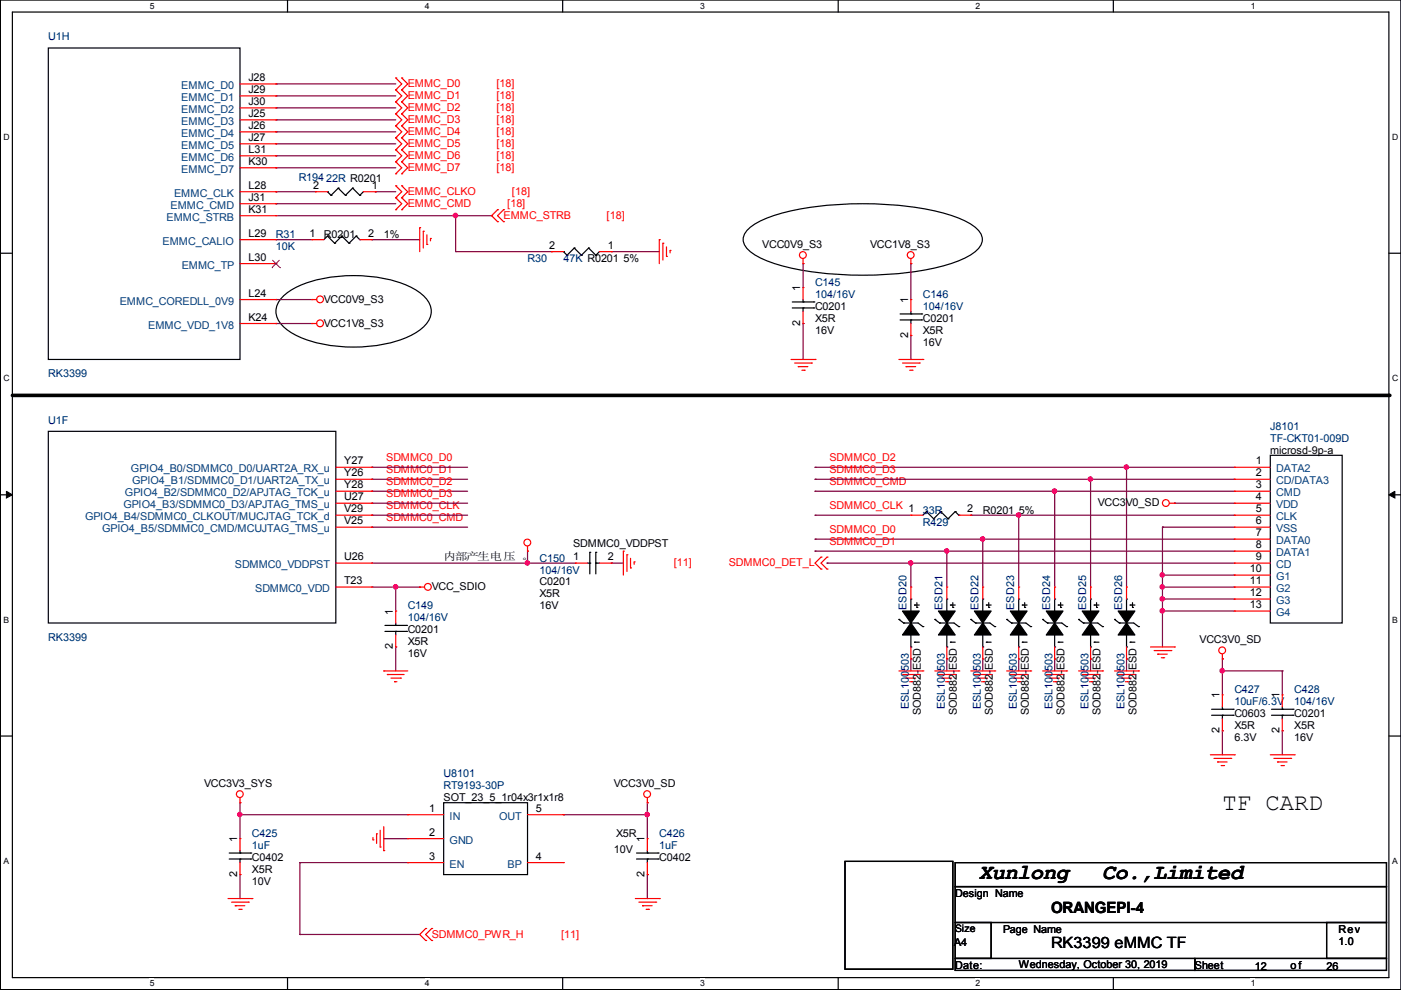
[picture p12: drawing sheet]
<svg xmlns="http://www.w3.org/2000/svg" width="297mm" height="210mm" viewBox="0 0 297 210" stroke-linecap="round" stroke-linejoin="round" font-family="sans-serif">
<path d="M.1 0h296.9v209.8h-296.9zM2.6 2.6h291.9v204.7h-291.9z" fill="none" stroke="#000" stroke-width=".25"/>
<g fill="#fff">
<path d="M31.8 .3h.9v1.9h-.9z"/>
<path d="M31.8 207.5h.9v2h-.9z"/>
</g>
<path d="M61 0v2.6M61 207.3v2.5" fill="none" stroke="#000" stroke-width=".25"/>
<g fill="#fff">
<path d="M90.1 .3h.9v1.9h-.9z"/>
<path d="M90.1 207.5h.9v2h-.9z"/>
</g>
<path d="M119.3 0v2.6M119.3 207.3v2.5" fill="none" stroke="#000" stroke-width=".25"/>
<g fill="#fff">
<path d="M148.4 .3h1v1.9h-1z"/>
<path d="M148.4 207.5h1v2h-1z"/>
</g>
<path d="M177.7 0v2.6M177.7 207.3v2.5" fill="none" stroke="#000" stroke-width=".25"/>
<g fill="#fff">
<path d="M206.8 .3h1v1.9h-1z"/>
<path d="M206.8 207.5h1v2h-1z"/>
</g>
<path d="M236.1 0v2.6M236.1 207.3v2.5" fill="none" stroke="#000" stroke-width=".25"/>
<g fill="#fff">
<path d="M265.2 .3h.9v1.9h-.9z"/>
<path d="M265.2 207.5h.9v2h-.9z"/>
<path d="M.8 28.1h1.1v2h-1.1z"/>
<path d="M295.1 28.1h1.2v2h-1.2z"/>
<path d="M.8 79.3h1.1v1.9h-1.1z"/>
<path d="M295.1 79.3h1.2v1.9h-1.2z"/>
</g>
<path d="M.1 53.7h2.5M294.5 53.7h2.5" fill="none" stroke="#000" stroke-width=".25"/>
<g fill="#fff">
<path d="M.8 130.5h1.1v1.9h-1.1z"/>
<path d="M295.1 130.5h1.1v1.9h-1.1z"/>
</g>
<path d="M.1 104.9h2.5M294.5 104.9h2.5" fill="none" stroke="#000" stroke-width=".25"/>
<path d="M1.4 104.2l1.2 .7-1.2 .7zM294.5 104.9l1.2-.7v1.4z" fill="#000" stroke="#000" stroke-width=".21"/>
<g fill="#fff">
<path d="M.8 181.6h1v2h-1z"/>
<path d="M295.1 181.6h1.1v2h-1.1z"/>
</g>
<g fill="none" stroke="#000" stroke-width=".25">
<path d="M10.2 10.2h40.7v66h-40.7zM71.7 39.9h.1M71.7 39.9l1.5 1.5M71.7 39.9l-1.5 1.5M74.8 39.9h.1M74.8 39.9l1.5 1.5M74.8 39.9l-1.6 1.5M69.4 40.7h.1M69.4 50.1h.1M69.4 40.7l.8 .7M69.4 50.1l-.7 .7M69.4 50.1l1.6 1.5"/>
<path d="M70.2 41.4h.1M71 51.6h.1M72.5 50.1h.1M72.5 50.1l-1.5 1.5M72.5 50.1l1.5 1.5M73.2 41.4h.1M74 51.6h.1M75.5 50.1h.1M75.5 50.1l-1.5 1.5M75.5 50.1l.8 .7M76.3 41.4h.1M76.3 50.8h.1"/>
<path d="M77 40.7l-.7 .7M119.5 53.4h.1M119.5 53.4l.7 .7M120.2 54.1h.1M121.8 52.6h.1M121.8 52.6l1.5 1.5M121.8 52.6l-1.6 1.5M123.3 54.1h.1M124.8 52.6h.1M124.8 52.6l1.5 1.5M124.8 52.6l-1.5 1.5M126.3 54.1h.1"/>
<path d="M127.1 53.4l-.8 .7M158.6 48.6a16.7 16.7 0 0 1 7.2-3.4 74.7 74.7 0 0 1 34.2 0 16.7 16.7 0 0 1 7.3 3.4 2.74 2.74 0 0 1 0 4.3 16.7 16.7 0 0 1-7.3 3.5 74.7 74.7 0 0 1-34.2 0 16.7 16.7 0 0 1-7.2-3.5 2.74 2.74 0 0 1 0-4.3zM60.2 62.7a19.8 19.8 0 0 1 11-4.1 29.3 29.3 0 0 1 16.6 2.7 6 6 0 0 1 3.6 4.7 6 6 0 0 1-3.6 4.7 29.7 29.7 0 0 1-18.4 2.4 16.3 16.3 0 0 1-9.9-4.5 4 4 0 0 1 .7-5.9zM168 65.3h4.6M168 64h4.6M170.3 64h.1M170.3 65.3h.1M170.3 63.5v.5M170.3 65.3v.8M172.6 65.3h.1M172.6 64h.1M190.8 67.8h4.6"/>
<path d="M190.8 66.6h4.6M193.1 66.6h.1M193.1 67.8h.1M193.1 66.1v.5M193.1 67.8v.8M195.4 67.8h.1M195.4 66.6h.1M10.2 91.5h61v40.6h-61zM269.3 96.5h15.3v35.6h-15.3zM124.5 119.4h.6M125.1 119.4h.1M125.1 117.1h.1"/>
<path d="M125.1 117.1v4.6M126.3 117.1h.1M126.3 119.4h.1M126.3 119.4h.8M126.3 117.1v4.6M196.4 108.5h.1M196.4 108.5l-.7 .7M196.4 108.5l1.6 1.5M198 110h.1M199.5 108.5h.1M199.5 108.5l-1.5 1.5M199.5 108.5l1.5 1.5"/>
<path d="M201 110h.1M202.5 108.5h.1M202.5 108.5l-1.5 1.5M202.5 108.5l.8 .7M203.3 109.2h.1M81.6 133.9h4.6M81.6 132.6h4.6M83.9 132.6h.1M83.9 133.9h.1M83.9 132.1v.5M83.9 133.9v.7M86.2 133.9h.1"/>
<path d="M86.2 132.6h.1M190.6 131.3h.1M190.6 131.3l1 .8M191.6 132.1h.1M191.6 132.1h3l1.1 .8M191.9 129.8h2.5M193.1 127h.1M193.1 137.2h.1M193.1 127v2.6M193.1 134.6v2.6M193.9 128.3h.1M193.9 136.2h.1"/>
<path d="M193.9 128.3h1M193.9 136.2h1M194.4 129.8h.1M194.4 128.8h.1M194.4 127.8v1M195.7 132.9h.1M198.2 131.3h.1M198.2 131.3l1 .8M199.2 132.1h.1M199.2 132.1h3.1l1 .8M199.5 129.8h2.5M200.7 127h.1"/>
<path d="M200.7 137.2h.1M200.7 127v2.6M200.7 134.6v2.6M201.5 128.3h.1M201.5 136.2h.1M201.5 128.3h1M201.5 136.2h1M202 129.8h.1M202 128.8h.1M202 127.8v1M203.3 132.9h.1M205.8 131.3h.1"/>
<path d="M205.8 131.3l1 .8M206.8 132.1h.1M206.8 132.1h3.1l1 .8M207.1 129.8h2.5M208.4 127h.1M208.4 137.2h.1M208.4 127v2.6M208.4 134.6v2.6M209.1 128.3h.1M209.1 136.2h.1M209.1 128.3h1M209.1 136.2h1"/>
<path d="M209.6 129.8h.1M209.6 128.8h.1M209.6 127.8v1M210.9 132.9h.1M213.4 131.3h.1M213.4 131.3l1.1 .8M214.5 132.1h.1M214.5 132.1h3l1 .8M214.7 129.8h2.6M216 127h.1M216 137.2h.1M216 127v2.6"/>
<path d="M216 134.6v2.6M216.7 128.3h.1M216.7 136.2h.1M216.7 128.3h1.1M216.7 136.2h1.1M217.3 129.8h.1M217.3 128.8h.1M217.3 127.8v1M218.5 132.9h.1M221.1 131.3h.1M221.1 131.3l1 .8M222.1 132.1h.1"/>
<path d="M222.1 132.1h3l1 .8M222.3 129.8h2.6M223.6 127h.1M223.6 137.2h.1M223.6 127v2.6M223.6 134.6v2.6M224.4 128.3h.1M224.4 136.2h.1M224.4 128.3h1M224.4 136.2h1M224.9 129.8h.1M224.9 128.8h.1"/>
<path d="M224.9 127.8v1M226.1 132.9h.1M228.7 131.3h.1M228.7 131.3l1 .8M229.7 132.1h.1M229.7 132.1h3l1.1 .8M230 129.8h2.5M231.2 127h.1M231.2 137.2h.1M231.2 127v2.6M231.2 134.6v2.6M232 128.3h.1"/>
<path d="M232 136.2h.1M232 128.3h1M232 136.2h1M232.5 129.8h.1M232.5 128.8h.1M232.5 127.8v1M233.8 132.9h.1M236.3 131.3h.1M236.3 131.3l1 .8M237.3 132.1h.1M237.3 132.1h3.1l1 .8M237.6 129.8h2.5"/>
<path d="M238.8 127h.1M238.8 137.2h.1M238.8 127v2.6M238.8 134.6v2.6M239.6 128.3h.1M239.6 136.2h.1M239.6 128.3h1M239.6 136.2h1M240.1 129.8h.1M240.1 128.8h.1M240.1 127.8v1M241.4 132.9h.1"/>
<path d="M.1 156.1h2.5M256.9 151.7h4.6M256.9 150.4h4.6M259.2 150.4h.1M259.2 151.7h.1M259.2 149.9v.5M259.2 151.7v.7M261.5 151.7h.1M261.5 150.4h.1M269.6 151.7h4.6M269.6 150.4h4.6M271.9 150.4h.1"/>
<path d="M271.9 151.7h.1M271.9 149.9v.5M271.9 151.7v.7M274.2 151.7h.1M274.2 150.4h.1M294.5 156.1h2.5M94.1 170.2h17.7v15.2h-17.7zM48.6 182.1h4.6M48.6 180.9h4.6M50.9 180.9h.1M50.9 182.1h.1M50.9 180.4v.5"/>
<path d="M50.9 182.1v.8M53.2 182.1h.1M53.2 180.9h.1M135 182.1h4.5M135 180.9h4.5M137.2 180.9h.1M137.2 182.1h.1M137.2 180.4v.5M137.2 182.1v.8M139.5 182.1h.1M139.5 180.9h.1M179.2 182.6h22.8v22.9h-22.8z"/>
<path d="M202.5 182.9h91.5v5.1h-91.5zM202.5 188h91.5v7.6h-91.5zM202.5 195.6h7.6v7.6h-7.6zM281.3 195.6h12.7v7.6h-12.7zM202.5 203.2h50.8v2.6h-50.8zM253.3 203.2h40.7v2.6h-40.7z"/>
</g>
<path d="M2.6 83.8h291.9" fill="none" stroke="#000" stroke-width=".76"/>
<circle cx="294.5" cy="83.8" r=".38" fill="#000"/>
<g fill="none" stroke="#7f003f" stroke-width=".25">
<path d="M58.5 17.8h.1M58.5 17.8h25.4M58.5 35.6h.1M58.5 33h.1M58.5 30.5h.1M58.5 28h.1M58.5 25.4h.1M58.5 22.9h.1M58.5 20.3h.1M58.5 35.6h25.4M58.5 33h25.4M58.5 30.5h25.4"/>
<path d="M58.5 28h25.4M58.5 25.4h25.4M58.5 22.9h25.4M58.5 20.3h25.4M58.5 43.2h.1M58.5 50.8h.1M58.5 40.7h.1M58.5 43.2h25.4M58.5 50.8h7.6M58.5 45.7h45.7M58.5 40.7h8.4M78.8 50.8h.1"/>
<path d="M78.8 50.8h10.2M79.6 40.7h.1M79.6 40.7h4.3M96.6 45.7h.1M96.6 45.7v7.7h20.3M104.2 45.7h.1M116.9 53.4h.1M129.6 53.4h.1M129.6 53.4h10.2M170.3 55.9h.1M170.3 55.9v5.1M193.1 55.9h.1"/>
<path d="M193.1 55.9v7.6M58.5 63.5h.1M58.5 68.6h.1M58.5 63.5h7.6M58.5 68.6h7.6M170.3 68.6h.1M170.3 68.6v7.6M193.1 71.1h.1M193.1 71.1v5.1M78.8 99.1h.1M78.8 99.1h20.3M172.8 99.1h.1"/>
<path d="M172.8 99.1h88.9M238.8 99.1h.1M238.8 99.1v25.4M78.8 111.8h.1M78.8 101.6h.1M78.8 109.2h.1M78.8 104.2h.1M78.8 106.7h.1M78.8 111.8h20.3M78.8 101.6h20.3M78.8 109.2h20.3M78.8 119.4h43.2"/>
<path d="M78.8 104.2h20.3M78.8 106.7h20.3M111.8 119.4h.1M111.8 116.9h.1M111.8 116.9v2.5M129.6 119.4h.1M129.6 119.4h2.6M172.8 104.2h.1M172.8 114.3h.1M172.8 116.9h.1M172.8 101.6h.1M172.8 109.2h.1"/>
<path d="M172.8 101.6h88.9M172.8 109.2h20.3M172.8 104.2h88.9M172.8 114.3h88.9M172.8 116.9h88.9M175.3 119.4h.1M175.3 119.4h86.4M193.1 119.4h.1M193.1 119.4v5.1M200.7 116.9h.1M200.7 116.9v7.6M205.8 109.2h.1"/>
<path d="M205.8 109.2h55.9M208.4 114.3h.1M208.4 114.3v10.2M216 109.2h.1M216 109.2v15.3M223.6 104.2h.1M223.6 104.2v20.3M231.2 101.6h.1M231.2 101.6v22.9M246.5 111.8h.1M246.5 111.8h15.2M246.5 111.8v25.4"/>
<path d="M249 106.7h.1M249 106.7h12.7M78.8 124.5h10.2M83.9 137.2h.1M83.9 124.5h.1M83.9 124.5v5.1M83.9 137.2v5.1M89 124.5h.1M193.1 139.7h.1M193.1 139.7v2.6M200.7 139.7h.1M200.7 139.7v2.6"/>
<path d="M208.4 139.7h.1M208.4 139.7v2.6M216 139.7h.1M216 139.7v2.6M223.6 139.7h.1M223.6 139.7v2.6M231.2 139.7h.1M231.2 139.7v2.6M238.8 139.7h.1M238.8 139.7v2.6M246.5 129.6h.1M246.5 124.5h.1"/>
<path d="M246.5 127h.1M246.5 121.9h.1M246.5 124.5h15.2M246.5 129.6h15.2M246.5 127h15.2M246.5 121.9h15.2M259.2 139.7h.1M259.2 139.7v7.6M259.2 142.3h.1M259.2 155h.1M259.2 155v5M259.2 142.3h12.7"/>
<path d="M271.9 155h.1M271.9 142.3h.1M271.9 142.3v5M271.9 155v5M50.9 172.7h.1M50.9 170.2h.1M50.9 170.2v7.6M50.9 172.7h35.5M81.4 177.8h.1M81.4 177.8h5M119.5 172.7h.1M119.5 172.7h17.7"/>
<path d="M137.2 172.7h.1M137.2 170.2h.1M137.2 170.2v7.6M50.9 185.4h.1M50.9 185.4v5.1M63.6 182.9h.1M63.6 198.1h.1M63.6 182.9v15.2M63.6 182.9h22.8M63.6 198.1h25.4M137.2 185.4h.1M137.2 185.4v5.1"/>
</g>
<g fill="#f0f" stroke="#f0f" stroke-width=".25">
<circle cx="83.9" cy="124.4" r=".47"/>
<circle cx="96.6" cy="45.7" r=".47"/>
<circle cx="111.8" cy="119.4" r=".47"/>
<circle cx="50.8" cy="172.7" r=".47"/>
<circle cx="137.2" cy="172.7" r=".47"/>
<circle cx="223.6" cy="104.1" r=".47"/>
<circle cx="259.1" cy="142.2" r=".47"/>
<circle cx="246.4" cy="129.5" r=".47"/>
<circle cx="246.4" cy="127" r=".47"/>
<circle cx="193.1" cy="119.4" r=".47"/>
<circle cx="208.3" cy="114.3" r=".47"/>
<circle cx="246.4" cy="124.4" r=".47"/>
<circle cx="246.4" cy="121.9" r=".47"/>
<circle cx="200.7" cy="116.8" r=".47"/>
<circle cx="215.9" cy="109.2" r=".47"/>
<circle cx="238.8" cy="99" r=".47"/>
<circle cx="231.2" cy="101.6" r=".47"/>
</g>
<g fill="none" stroke="#f00" stroke-width=".25">
<path d="M50.9 17.8h7.6M58.5 17.8h.1M83.9 19.1h.1M83.9 16.5h.1M83.9 16.5l1.3 1.3-1.3 1.3M83.9 19.1l1.3 1.2-1.3 1.3M85.2 19.1h.1M85.2 16.5h.1M85.2 16.5l1.2 1.3-1.2 1.3M85.2 19.1l1.2 1.2-1.2 1.3M50.9 20.3h7.6M50.9 22.9h7.6"/>
<path d="M50.9 25.4h7.6M50.9 28h7.6M50.9 30.5h7.6M50.9 33h7.6M50.9 35.6h7.6M58.5 20.3h.1M58.5 22.9h.1M58.5 25.4h.1M58.5 28h.1M58.5 30.5h.1M58.5 33h.1M58.5 35.6h.1"/>
<path d="M83.9 39.4h.1M83.9 21.6h.1M83.9 24.1h.1M83.9 26.7h.1M83.9 29.2h.1M83.9 31.8h.1M83.9 34.3h.1M83.9 36.8h.1M83.9 39.4l1.3 1.3-1.3 1.2M83.9 21.6l1.3 1.3-1.3 1.2M83.9 24.1l1.3 1.3-1.3 1.3M83.9 26.7l1.3 1.3-1.3 1.2"/>
<path d="M83.9 29.2l1.3 1.3-1.3 1.3M83.9 31.8l1.3 1.2-1.3 1.3M83.9 34.3l1.3 1.3-1.3 1.2M85.2 39.4h.1M85.2 21.6h.1M85.2 24.1h.1M85.2 26.7h.1M85.2 29.2h.1M85.2 31.8h.1M85.2 34.3h.1M85.2 36.8h.1M85.2 39.4l1.2 1.3-1.2 1.2"/>
<path d="M85.2 21.6l1.2 1.3-1.2 1.2M85.2 24.1l1.2 1.3-1.2 1.3M85.2 26.7l1.2 1.3-1.2 1.2M85.2 29.2l1.2 1.3-1.2 1.3M85.2 31.8l1.2 1.2-1.2 1.3M85.2 34.3l1.2 1.3-1.2 1.2M50.9 40.7h7.6M50.9 50.8h7.6M50.9 45.7h7.6M50.9 43.2h7.6M50.9 55.9h7.6M58.5 45.7h.1"/>
<path d="M58.5 40.7h.1M58.5 43.2h.1M58.5 50.8h.1M58.5 55.9h.1M66.1 50.8h.1M66.1 50.8h2.6M66.9 40.7h.1M66.9 40.7h2.5M76.3 50.8h2.5M77 40.7h2.6M78.8 50.8h.1M79.6 40.7h.1"/>
<path d="M83.9 44.5h.1M83.9 41.9h.1M83.9 41.9l1.3 1.3-1.3 1.3M85.2 44.5h.1M85.2 41.9h.1M85.2 41.9l1.2 1.3-1.2 1.3M89 48.3h.1M89 48.3v5.1M89.7 49h.1M89.7 49v3.6M90.5 51.8h.1M90.5 49.8v2"/>
<path d="M91.3 50.6h.1M91.3 50.6v.5M105.5 44.5h.1M105.5 47h.1M105.5 44.5l-1.3 1.2 1.3 1.3M106.8 47h.1M106.8 44.5h.1M106.8 44.5l-1.3 1.2 1.3 1.3M116.9 53.4h.1M116.9 53.4h2.6M127.1 53.4h2.5M129.6 53.4h.1"/>
<path d="M139.8 50.8h.1M139.8 50.8v5.1M140.5 51.6h.1M140.5 51.6v3.5M141.3 54.4h.1M141.3 52.3v2.1M142.1 53.1h.1M142.1 53.1v.5M170.3 55.9h.1M170.3 54.9v1M193.1 55.9h.1M193.1 54.9v1"/>
<path d="M50.9 68.6h7.6M50.9 63.5h7.6M58.5 68.6h.1M58.5 63.5h.1M66.1 68.6h.1M66.1 63.5h.1M66.1 68.6h1M66.1 63.5h1M167.7 76.2h5.1M168.5 77h3.5M169.2 77.7h.1M169.2 77.7h2.1"/>
<path d="M170 78.5h.5M170.3 61h.1M170.3 68.6h.1M170.3 61v2.5M170.3 66.1v2.5M170.5 78.5h.1M172 77h.1M172.8 76.2h.1M190.6 76.2h5.1M191.3 77h3.6M192.1 77.7h.1M192.1 77.7h2"/>
<path d="M192.9 78.5h.5M193.1 63.5h.1M193.1 71.1h.1M193.1 63.5v2.6M193.1 68.6v2.5M193.4 78.5h.1M194.9 77h.1M195.7 76.2h.1M71.2 99.1h7.6M78.8 99.1h.1M261.7 99.1h.1M261.7 99.1h7.6"/>
<path d="M71.2 106.7h7.6M71.2 119.4h7.6M71.2 109.2h7.6M71.2 101.6h7.6M71.2 104.2h7.6M71.2 111.8h7.6M78.8 101.6h.1M78.8 104.2h.1M78.8 106.7h.1M78.8 109.2h.1M78.8 111.8h.1M78.8 119.4h.1"/>
<path d="M111.8 116.9h.1M111.8 115.8v1.1M122 119.4h.1M122 119.4h2.5M127.1 119.4h2.5M129.6 119.4h.1M132.2 116.9h.1M132.2 116.9v5M132.9 117.6h.1M132.9 117.6v3.6M133.7 118.4v2M134.5 119.1h.1"/>
<path d="M134.5 119.1v.5M174.1 118.1h.1M174.1 118.1l-1.3 1.3 1.3 1.3M175.3 118.1h.1M175.3 118.1l-1.2 1.3 1.2 1.3M193.1 109.2h.1M193.1 109.2h2.6M203.3 109.2h2.5M205.8 109.2h.1M248 106.7h1M249 106.7h.1M261.7 101.6h.1"/>
<path d="M261.7 104.2h.1M261.7 106.7h.1M261.7 109.2h.1M261.7 111.8h.1M261.7 114.3h.1M261.7 116.9h.1M261.7 119.4h.1M261.7 106.7h7.6M261.7 119.4h7.6M261.7 109.2h7.6M261.7 101.6h7.6M261.7 104.2h7.6"/>
<path d="M261.7 111.8h7.6M261.7 114.3h7.6M261.7 116.9h7.6M71.2 124.5h7.6M78.8 124.5h.1M83.9 129.6h.1M83.9 137.2h.1M83.9 129.6v2.5M83.9 134.6v2.6M89 124.5h.1M89 124.5h1M133.7 120.4h.1"/>
<path d="M174.1 120.7h.1M175.3 120.7h.1M193.1 139.7h.1M193.1 124.5h.1M193.1 124.5v2.5M193.1 137.2v2.5M200.7 139.7h.1M200.7 124.5h.1M200.7 124.5v2.5M200.7 137.2v2.5M208.4 139.7h.1M208.4 124.5h.1"/>
<path d="M208.4 124.5v2.5M208.4 137.2v2.5M216 139.7h.1M216 124.5h.1M216 124.5v2.5M216 137.2v2.5M223.6 139.7h.1M223.6 124.5h.1M223.6 124.5v2.5M223.6 137.2v2.5M231.2 139.7h.1M231.2 124.5h.1"/>
<path d="M231.2 124.5v2.5M231.2 137.2v2.5M238.8 139.7h.1M238.8 124.5h.1M238.8 124.5v2.5M238.8 137.2v2.5M243.9 137.2h5.1M244.7 137.9h3.5M245.4 138.7h.1M245.4 138.7h2.1M246.2 139.5h.5M246.7 139.5h.1"/>
<path d="M248.2 137.9h.1M249 137.2h.1M259.2 139.7h.1M259.2 138.7v1M261.7 121.9h.1M261.7 124.5h.1M261.7 127h.1M261.7 129.6h.1M261.7 124.5h7.6M261.7 121.9h7.6M261.7 127h7.6M261.7 129.6h7.6"/>
<path d="M81.4 142.3h.1M81.4 142.3h5M82.1 143h.1M82.1 143h3.6M82.9 143.8h2M83.7 144.5h.1M83.7 144.5h.5M84.9 143.8h.1M190.6 142.3h5.1M191.3 143h3.6M192.1 143.8h.1M192.1 143.8h2"/>
<path d="M192.9 144.5h.5M193.4 144.5h.1M194.9 143h.1M195.7 142.3h.1M198.2 142.3h5.1M199 143h3.5M199.7 143.8h.1M199.7 143.8h2.1M200.5 144.5h.5M201 144.5h.1M202.5 143h.1M203.3 142.3h.1"/>
<path d="M205.8 142.3h5.1M206.6 143h3.5M207.3 143.8h.1M207.3 143.8h2.1M208.1 144.5h.5M208.6 144.5h.1M210.1 143h.1M210.9 142.3h.1M213.4 142.3h5.1M214.2 143h3.6M215 143.8h.1M215 143.8h2"/>
<path d="M215.7 144.5h.5M216.2 144.5h.1M217.8 143h.1M218.5 142.3h.1M221.1 142.3h5M221.8 143h3.6M222.6 143.8h.1M222.6 143.8h2M223.4 144.5h.5M223.9 144.5h.1M225.4 143h.1M226.1 142.3h.1"/>
<path d="M228.7 142.3h5.1M229.4 143h3.6M230.2 143.8h.1M230.2 143.8h2M231 144.5h.5M231.5 144.5h.1M233 143h.1M233.8 142.3h.1M236.3 142.3h5.1M237.1 143h3.5M237.8 143.8h.1M237.8 143.8h2.1"/>
<path d="M238.6 144.5h.5M239.1 144.5h.1M240.6 143h.1M241.4 142.3h.1M259.2 147.3h.1M259.2 155h.1M259.2 147.3v2.6M259.2 152.4v2.6M271.9 147.3h.1M271.9 155h.1M271.9 147.3v2.6M271.9 152.4v2.6"/>
<path d="M50.9 170.2h.1M50.9 177.8h.1M50.9 169.2v1M50.9 177.8v2.6M79.1 178.1h.1M79.1 177.6v.5M79.8 176.8h.1M79.8 176.8v2M80.6 179.6h.1M80.6 176v3.6M81.4 175.3v5.1M86.4 172.7h.1"/>
<path d="M86.4 177.8h.1M86.4 172.7h7.7M86.4 177.8h7.7M111.8 172.7h7.7M119.5 172.7h.1M137.2 170.2h.1M137.2 177.8h.1M137.2 169.2v1M137.2 177.8v2.6M256.6 160h5.1M257.4 160.8h3.5M258.1 161.6h.1"/>
<path d="M258.1 161.6h2.1M258.9 162.3h.5M259.4 162.3h.1M260.9 160.8h.1M261.7 160h.1M269.3 160h5.1M270.1 160.8h3.5M270.8 161.6h.1M270.8 161.6h2.1M271.6 162.3h.5M272.1 162.3h.1M273.6 160.8h.1"/>
<path d="M274.4 160h.1M48.3 190.5h5.1M49.1 191.3h3.6M49.9 192h.1M49.9 192h2M50.6 192.8h.5M50.9 185.4h.1M50.9 182.9v2.5M51.1 192.8h.1M52.7 191.3h.1M53.4 190.5h.1M81.4 180.4h.1"/>
<path d="M86.4 182.9h.1M86.4 182.9h7.7M90.3 196.9h.1M90.3 199.4h.1M90.3 196.9l-1.3 1.2 1.3 1.3M91.5 199.4h.1M91.5 196.9h.1M91.5 196.9l-1.2 1.2 1.2 1.3M111.8 182.9h7.7M119.5 182.9h.1M134.7 190.5h5.1M135.5 191.3h3.5"/>
<path d="M136.2 192h.1M136.2 192h2.1M137 192.8h.5M137.2 185.4h.1M137.2 182.9v2.5M137.5 192.8h.1M139 191.3h.1M139.8 190.5h.1"/>
<circle cx="170.2" cy="54.1" r=".72"/>
<circle cx="193.1" cy="54.1" r=".72"/>
<circle cx="67.9" cy="63.5" r=".72"/>
<circle cx="67.9" cy="68.6" r=".72"/>
<circle cx="111.8" cy="115" r=".72"/>
<circle cx="247.2" cy="106.7" r=".72"/>
<circle cx="90.7" cy="124.4" r=".72"/>
<circle cx="259.1" cy="137.9" r=".72"/>
<circle cx="50.8" cy="168.4" r=".72"/>
<circle cx="137.2" cy="168.4" r=".72"/>
</g>
<g fill="#000" stroke="#000" stroke-width=".25">
<path d="M191.3 129.6h3.6l-1.8 2.5z" fill-rule="evenodd"/>
<path d="M193.1 132.1l1.8 2.5h-3.6z" fill-rule="evenodd"/>
<path d="M199 129.6h3.5l-1.8 2.5z" fill-rule="evenodd"/>
<path d="M200.7 132.1l1.8 2.5h-3.5z" fill-rule="evenodd"/>
<path d="M206.6 129.6h3.5l-1.7 2.5z" fill-rule="evenodd"/>
<path d="M208.4 132.1l1.7 2.5h-3.5z" fill-rule="evenodd"/>
<path d="M214.2 129.6h3.6l-1.8 2.5z" fill-rule="evenodd"/>
<path d="M216 132.1l1.8 2.5h-3.6z" fill-rule="evenodd"/>
<path d="M221.8 129.6h3.6l-1.8 2.5z" fill-rule="evenodd"/>
<path d="M223.6 132.1l1.8 2.5h-3.6z" fill-rule="evenodd"/>
<path d="M229.4 129.6h3.6l-1.8 2.5z" fill-rule="evenodd"/>
<path d="M231.2 132.1l1.8 2.5h-3.6z" fill-rule="evenodd"/>
<path d="M237.1 129.6h3.5l-1.8 2.5z" fill-rule="evenodd"/>
<path d="M238.8 132.1l1.8 2.5h-3.5z" fill-rule="evenodd"/>
</g>
<path d="M57.7 56.7h.1M57.7 55.1l1.7 1.6M59.3 55.1l-1.6 1.6M59.4 56.7h.1" fill="none" stroke="#7f3f00" stroke-width=".21"/>
<text font-size="5.1" x="259.2" y="171.8">TF CARD</text>
<g font-size="4.6">
<text x="207.6" y="186.5">Xunlong</text>
<text x="233.7" y="186.5">Co.,Limited</text>
</g>
<g font-size="3.3">
<text x="222.8" y="193.6">ORANGEPI-4</text>
<text x="222.8" y="201.1">RK3399 eMMC TF</text>
</g>
<g font-size="2.3" fill="#00007f">
<text x="10.2" y="8.6">U1H</text>
<text x="63.3" y="38.3">R194</text>
<text x="69.2" y="38.5">22R R0201</text>
<text x="58.5" y="50.5">R31</text>
<text x="58.5" y="53">10K</text>
<text x="111.8" y="55.6">R30</text>
<text x="119.5" y="55.6">47K R0201 5%</text>
<text x="172.8" y="60.6">C145</text>
<text x="172.8" y="63.2">104/16V</text>
<text x="195.7" y="63.2">C146</text>
<text x="195.7" y="65.7">104/16V</text>
<text x="10.2" y="79.9">RK3399</text>
<text x="10.2" y="89.8">U1F</text>
<text x="269.3" y="91.1">J8101</text>
<text x="269.3" y="93.7">TF-CKT01-009D</text>
<text x="195.7" y="111.4">R429</text>
<text x="195.7" y="108.9">33R</text>
<text x="114.4" y="121.6">104/16V</text>
<text x="86.4" y="129.2">C149</text>
<text x="86.4" y="131.8">104/16V</text>
<text x="192.2" y="129.3" transform="rotate(-90 192.2 129.3)">ESD20</text>
<text x="199.8" y="129.3" transform="rotate(-90 199.8 129.3)">ESD21</text>
<text x="207.4" y="129.3" transform="rotate(-90 207.4 129.3)">ESD22</text>
<text x="215.1" y="129.3" transform="rotate(-90 215.1 129.3)">ESD23</text>
<text x="222.7" y="129.3" transform="rotate(-90 222.7 129.3)">ESD24</text>
<text x="230.3" y="129.3" transform="rotate(-90 230.3 129.3)">ESD25</text>
<text x="237.9" y="129.3" transform="rotate(-90 237.9 129.3)">ESD26</text>
<text x="10.2" y="135.8">RK3399</text>
<text x="261.7" y="147">C427</text>
<text x="261.7" y="149.5">10uF/6.3V</text>
<text x="274.4" y="147">C428</text>
<text x="274.4" y="149.5">104/16V</text>
<text x="192.7" y="150.4" transform="rotate(-90 192.7 150.4)">ESL100503</text>
<text x="200.3" y="150.4" transform="rotate(-90 200.3 150.4)">ESL100503</text>
<text x="207.9" y="150.4" transform="rotate(-90 207.9 150.4)">ESL100503</text>
<text x="215.6" y="150.4" transform="rotate(-90 215.6 150.4)">ESL100503</text>
<text x="223.2" y="150.4" transform="rotate(-90 223.2 150.4)">ESL100503</text>
<text x="230.8" y="150.4" transform="rotate(-90 230.8 150.4)">ESL100503</text>
<text x="238.4" y="150.4" transform="rotate(-90 238.4 150.4)">ESL100503</text>
<text x="94.1" y="164.8">U8101</text>
<text x="94.1" y="167.3">RT9193-30P</text>
<text x="53.4" y="177.5">C425</text>
<text x="139.8" y="177.5">C426</text>
<text x="53.4" y="180">1uF</text>
<text x="139.8" y="180">1uF</text>
</g>
<g font-size="2.3">
<text x="52.7" y="17.2">J28</text>
<text x="52.7" y="19.7">J29</text>
<text x="52.7" y="22.3">J30</text>
<text x="52.7" y="24.8">J25</text>
<text x="52.7" y="27.4">J26</text>
<text x="52.7" y="29.9">J27</text>
<text x="52.7" y="32.4">L31</text>
<text x="52.7" y="35">K30</text>
<text x="52.7" y="40.1">L28</text>
<text x="66.4" y="40.1">2</text>
<text x="78.8" y="40.1">1</text>
<text x="52.7" y="45.1">K31</text>
<text x="52.7" y="42.6">J31</text>
<text x="52.7" y="50.2">L29</text>
<text x="65.6" y="50.2">1</text>
<text x="68.7" y="50.5">R0201</text>
<text x="78.1" y="50.2">2</text>
<text x="81.4" y="50.5">1%</text>
<text x="116.4" y="52.8">2</text>
<text x="128.9" y="52.8">1</text>
<text x="161.6" y="52.5">VCC0V9_S3</text>
<text x="184.5" y="52.5">VCC1V8_S3</text>
<text x="52.7" y="55.3">L30</text>
<text x="52.7" y="62.9">L24</text>
<text x="68.7" y="64.2">VCC0V9_S3</text>
<text x="169.7" y="61.7" transform="rotate(-90 169.7 61.7)">1</text>
<text x="172.8" y="65.7">C0201</text>
<text x="192.5" y="64.3" transform="rotate(-90 192.5 64.3)">1</text>
<text x="52.7" y="68">K24</text>
<text x="68.7" y="69.3">VCC1V8_S3</text>
<text x="169.7" y="69.1" transform="rotate(-90 169.7 69.1)">2</text>
<text x="172.8" y="68.3">X5R</text>
<text x="172.8" y="70.8">16V</text>
<text x="192.5" y="71.6" transform="rotate(-90 192.5 71.6)">2</text>
<text x="195.7" y="68.3">C0201</text>
<text x="195.7" y="70.8">X5R</text>
<text x="195.7" y="73.3">16V</text>
<text x="73" y="98.5">Y27</text>
<text x="73" y="101">Y26</text>
<text x="266.3" y="101">2</text>
<text x="266.3" y="98.5">1</text>
<text x="269.3" y="96.2">microsd-9p-a</text>
<text x="73" y="103.6">Y28</text>
<text x="73" y="106.1">U27</text>
<text x="232.7" y="107.4">VCC3V0_SD</text>
<text x="266.3" y="103.6">3</text>
<text x="266.3" y="106.1">4</text>
<text x="73" y="108.6">V29</text>
<text x="73" y="111.2">V25</text>
<text x="192.6" y="108.6">1</text>
<text x="205.1" y="108.6">2</text>
<text x="208.4" y="108.9">R0201 5%</text>
<text x="266.3" y="108.6">5</text>
<text x="266.3" y="111.2">6</text>
<text x="266.3" y="113.7">7</text>
<text x="73" y="118.8">U26</text>
<text x="94.1" y="118.8">内部产生电压 。 C150</text>
<text x="121.5" y="116">SDMMC0_VDDPST</text>
<text x="121.5" y="118.8">1</text>
<text x="128.9" y="118.8">2</text>
<text x="266.3" y="116.3">8</text>
<text x="266.3" y="118.8">9</text>
<text x="73" y="123.9">T23</text>
<text x="91.5" y="125.2">VCC_SDIO</text>
<text x="114.4" y="124.1">C0201</text>
<text x="265" y="121.3">10</text>
<text x="265" y="123.9">11</text>
<text x="83.3" y="130.3" transform="rotate(-90 83.3 130.3)">1</text>
<text x="114.4" y="126.7">X5R</text>
<text x="114.4" y="129.2">16V</text>
<text x="265" y="126.4">12</text>
<text x="265" y="129">13</text>
<text x="83.3" y="137.7" transform="rotate(-90 83.3 137.7)">2</text>
<text x="86.4" y="134.3">C0201</text>
<text x="86.4" y="136.8">X5R</text>
<text x="254.3" y="136.3">VCC3V0_SD</text>
<text x="86.4" y="139.4">16V</text>
<text x="258.6" y="148.1" transform="rotate(-90 258.6 148.1)">1</text>
<text x="271.3" y="148.1" transform="rotate(-90 271.3 148.1)">1</text>
<text x="195.2" y="151.7" transform="rotate(-90 195.2 151.7)">SOD882-ESD</text>
<text x="202.9" y="151.7" transform="rotate(-90 202.9 151.7)">SOD882-ESD</text>
<text x="210.5" y="151.7" transform="rotate(-90 210.5 151.7)">SOD882-ESD</text>
<text x="218.1" y="151.7" transform="rotate(-90 218.1 151.7)">SOD882-ESD</text>
<text x="225.7" y="151.7" transform="rotate(-90 225.7 151.7)">SOD882-ESD</text>
<text x="233.3" y="151.7" transform="rotate(-90 233.3 151.7)">SOD882-ESD</text>
<text x="241" y="151.7" transform="rotate(-90 241 151.7)">SOD882-ESD</text>
<text x="258.6" y="155.5" transform="rotate(-90 258.6 155.5)">2</text>
<text x="261.7" y="152.1">C0603</text>
<text x="261.7" y="154.6">X5R</text>
<text x="271.3" y="155.5" transform="rotate(-90 271.3 155.5)">2</text>
<text x="274.4" y="152.1">C0201</text>
<text x="274.4" y="154.6">X5R</text>
<text x="261.7" y="157.2">6.3V</text>
<text x="274.4" y="157.2">16V</text>
<text x="43.3" y="166.8">VCC3V3_SYS</text>
<text x="130.1" y="166.8">VCC3V0_SD</text>
<text x="91" y="172.1">1</text>
<text x="94.1" y="169.9">SOT_23_5_1r04x3r1x1r8</text>
<text x="113.6" y="172.1">5</text>
<text x="50.3" y="178.6" transform="rotate(-90 50.3 178.6)">1</text>
<text x="91" y="177.2">2</text>
<text x="130.6" y="177.5">X5R</text>
<text x="136.7" y="178.6" transform="rotate(-90 136.7 178.6)">1</text>
<text x="50.3" y="185.9" transform="rotate(-90 50.3 185.9)">2</text>
<text x="53.4" y="182.6">C0402</text>
<text x="53.4" y="185.1">X5R</text>
<text x="91" y="182.3">3</text>
<text x="113.6" y="182.3">4</text>
<text x="130.1" y="180.8">10V</text>
<text x="136.7" y="185.9" transform="rotate(-90 136.7 185.9)">2</text>
<text x="139.8" y="182.6">C0402</text>
<text x="53.4" y="187.6">10V</text>
<text x="202.5" y="190.2">Design Name</text>
<text x="212.7" y="197.8">Page Name</text>
<text x="283.8" y="197.8">Rev</text>
<text x="202.3" y="200.6">A4</text>
<text x="283.8" y="200.3">1.0</text>
<text x="202.5" y="205.4">Date:</text>
<text x="216" y="205.2">Wednesday, October 30, 2019</text>
<text x="253.3" y="205.4">Sheet</text>
<text x="266" y="205.7">12</text>
<text x="273.6" y="205.4">o f</text>
<text x="281.3" y="205.7">26</text>
</g>
<g font-size="2.3" fill="#003f7f">
<text x="38.4" y="18.9">EMMC_D0</text>
<text x="38.4" y="21.4">EMMC_D1</text>
<text x="38.4" y="24">EMMC_D2</text>
<text x="38.4" y="26.5">EMMC_D3</text>
<text x="38.4" y="29.1">EMMC_D4</text>
<text x="38.4" y="31.6">EMMC_D5</text>
<text x="38.4" y="34.1">EMMC_D6</text>
<text x="36.9" y="41.8">EMMC_CLK</text>
<text x="38.4" y="36.7">EMMC_D7</text>
<text x="35.3" y="46.8">EMMC_STRB</text>
<text x="36.2" y="44.3">EMMC_CMD</text>
<text x="34.5" y="51.9">EMMC_CALIO</text>
<text x="38.5" y="57">EMMC_TP</text>
<text x="25.4" y="64.6">EMMC_COREDLL_0V9</text>
<text x="31.4" y="69.7">EMMC_VDD_1V8</text>
<text x="27.8" y="100.2">GPIO4_B0/SDMMC0_D0/UART2A_RX_u</text>
<text x="270.6" y="100.2">DATA2</text>
<text x="26.2" y="107.8">GPIO4_B3/SDMMC0_D3/APJTAG_TMS_u</text>
<text x="26.5" y="105.3">GPIO4_B2/SDMMC0_D2/APJTAG_TCK_u</text>
<text x="28" y="102.7">GPIO4_B1/SDMMC0_D1/UART2A_TX_u</text>
<text x="270.6" y="102.7">CD/DATA3</text>
<text x="270.6" y="105.3">CMD</text>
<text x="270.6" y="107.8">VDD</text>
<text x="18" y="110.3">GPIO4_B4/SDMMC0_CLKOUT/MUCJTAG_TCK_d</text>
<text x="21.7" y="112.9">GPIO4_B5/SDMMC0_CMD/MCUJTAG_TMS_u</text>
<text x="270.6" y="110.3">CLK</text>
<text x="270.6" y="112.9">VSS</text>
<text x="270.6" y="115.4">DATA0</text>
<text x="270.6" y="118">DATA1</text>
<text x="49.8" y="120.5">SDMMC0_VDDPST</text>
<text x="54.1" y="125.6">SDMMC0_VDD</text>
<text x="270.6" y="120.5">CD</text>
<text x="270.6" y="123">G1</text>
<text x="270.6" y="125.6">G2</text>
<text x="270.6" y="128.1">G3</text>
<text x="270.6" y="130.7">G4</text>
<text x="95.3" y="173.8">IN</text>
<text x="105.8" y="173.8">OUT</text>
<text x="95.3" y="178.9">GND</text>
<text x="95.3" y="184">EN</text>
<text x="107.6" y="184">BP</text>
</g>
<g font-size="2.3" fill="#f00">
<text x="86.4" y="18.5">EMMC_D0</text>
<text x="86.4" y="21">EMMC_D1</text>
<text x="86.4" y="23.6">EMMC_D2</text>
<text x="105.2" y="18.5">[18]</text>
<text x="105.2" y="21">[18]</text>
<text x="105.2" y="23.6">[18]</text>
<text x="86.4" y="26.1">EMMC_D3</text>
<text x="86.4" y="28.6">EMMC_D4</text>
<text x="105.2" y="26.1">[18]</text>
<text x="105.2" y="28.6">[18]</text>
<text x="86.4" y="31.2">EMMC_D5</text>
<text x="86.4" y="33.7">EMMC_D6</text>
<text x="105.2" y="31.2">[18]</text>
<text x="105.2" y="33.7">[18]</text>
<text x="86.4" y="41.3">EMMC_CLKO</text>
<text x="86.4" y="36.3">EMMC_D7</text>
<text x="105.2" y="36.3">[18]</text>
<text x="108.5" y="41.3">[18]</text>
<text x="86.4" y="43.9">EMMC_CMD</text>
<text x="106.8" y="46.4">EMMC_STRB</text>
<text x="107.5" y="43.9">[18]</text>
<text x="128.6" y="46.4">[18]</text>
<text x="81.9" y="100.3">SDMMC0_D1</text>
<text x="81.9" y="97.7">SDMMC0_D0</text>
<text x="175.9" y="97.7">SDMMC0_D2</text>
<text x="175.9" y="100.3">SDMMC0_D3</text>
<text x="81.9" y="107.9">SDMMC0_CLK</text>
<text x="81.9" y="102.8">SDMMC0_D2</text>
<text x="81.9" y="105.3">SDMMC0_D3</text>
<text x="175.9" y="102.8">SDMMC0_CMD</text>
<text x="175.9" y="107.9">SDMMC0_CLK</text>
<text x="81.9" y="110.4">SDMMC0_CMD</text>
<text x="175.9" y="113">SDMMC0_D0</text>
<text x="175.9" y="115.5">SDMMC0_D1</text>
<text x="142.8" y="120.1">[11]</text>
<text x="154.5" y="120.1">SDMMC0_DET_L</text>
<text x="91.5" y="198.8">SDMMC0_PWR_H</text>
<text x="119" y="198.8">[11]</text>
</g>
<text font-size="2.2" x="202.5" y="197.7">Size</text>
<g font-size="1.8">
<text x="31.7" y="1.9">5</text>
<text x="90.1" y="1.9">4</text>
<text x="148.4" y="1.9">3</text>
<text x="206.8" y="1.9">2</text>
<text x="265.2" y="1.9">1</text>
<text x=".8" y="29.7">D</text>
<text x="295.1" y="29.7">D</text>
<text x=".8" y="80.9">C</text>
<text x="295.1" y="80.9">C</text>
<text x=".8" y="132.1">B</text>
<text x="295.1" y="132.1">B</text>
<text x=".8" y="183.2">A</text>
<text x="295.1" y="183.2">A</text>
<text x="31.7" y="209.1">5</text>
<text x="90.1" y="209.1">4</text>
<text x="148.4" y="209.1">3</text>
<text x="206.8" y="209.1">2</text>
<text x="265.2" y="209.1">1</text>
</g>
</svg>
